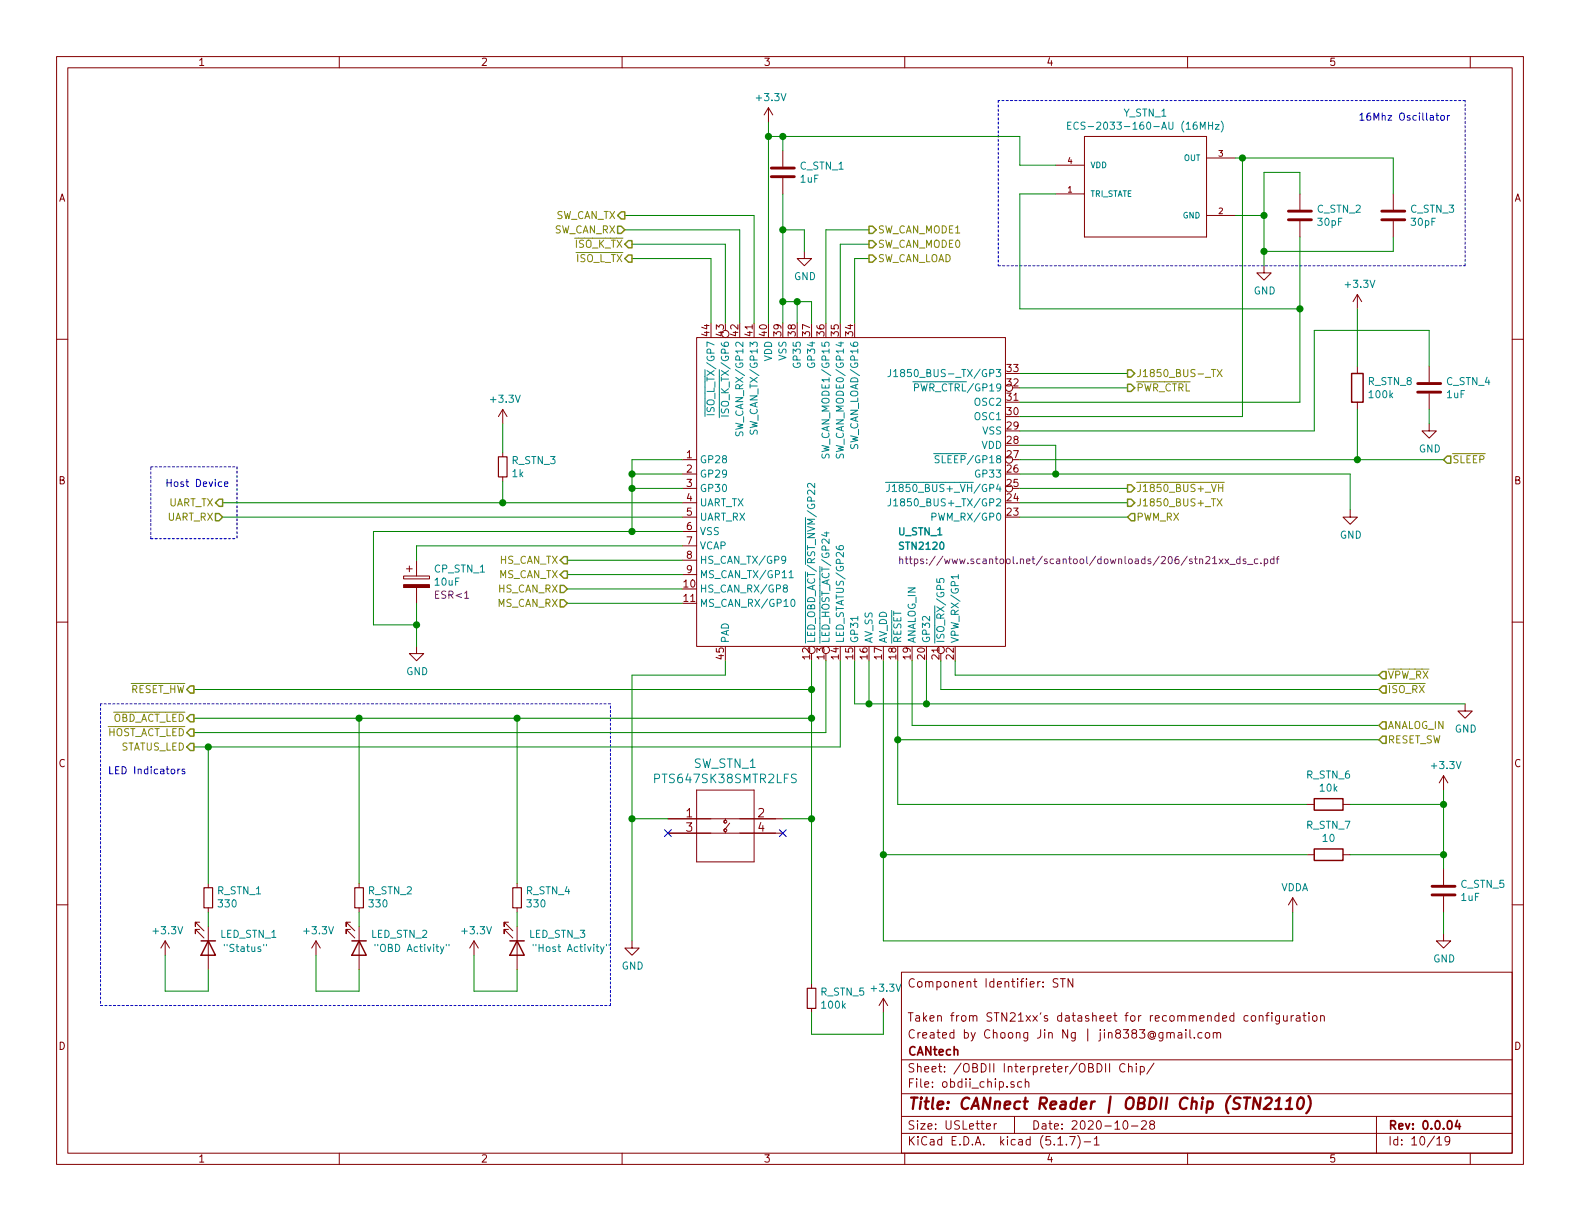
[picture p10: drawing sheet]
<svg xmlns="http://www.w3.org/2000/svg" width="279mm" height="216mm" viewBox="0 0 279 216" stroke-linecap="round" stroke-linejoin="round" font-family="sans-serif">
<g fill="none" stroke="#840000" stroke-width=".18">
<path d="M10 10h259.4v195.9h-259.4zM12 12h255.4v191.9h-255.4zM60 10v2M110 10v2M135.9 19.1l-.8 1.2M135.9 19.1v2.5M135.9 19.1l.8 1.2M160 10v2M210 10v2M260 10v2M138.4 26.7v2.8M138.4 31.5v2.8"/>
<path d="M186.7 34.3h5.1M186.7 29.2h5.1M191.8 24.1h21.6v17.8h-21.6zM213.4 38.1h5M213.4 27.9h5M229.9 34.3v2.8M229.9 39.1v2.8M246.4 34.3v2.8M246.4 39.1v2.8M10 60h2M123.2 59.7h54.6v54.6h-54.6zM142.2 44.5v1.2h1.3l-1.3 1.3-1.2-1.3h1.2"/>
<path d="M223.5 47v1.3h1.3l-1.3 1.2-1.3-1.2h1.3M240 52.1v2.5M240 52.1l-.7 1.2M240 52.1l.8 1.2M267.4 60h2M88.9 72.4v2.5M88.9 72.4l-.8 1.3M88.9 72.4l.8 1.3M240 64.8v1.2M240 71.1v1.3M252.7 74.9v1.3h1.3l-1.3 1.3-1.2-1.3h1.2M252.7 64.8v2.8"/>
<path d="M252.7 69.6v2.8M73.7 99.1v2.8M88.9 80v.8M88.9 84.3v.8M120.6 81.3h2.6M120.6 83.8h2.6M120.6 86.4h2.6M120.6 88.9h2.6M120.6 91.4h2.6M120.6 94h2.6M120.6 96.5h2.6M120.6 99.1h2.6"/>
<path d="M238.8 90.2v1.2h1.2l-1.2 1.3-1.3-1.3h1.3M10 110h2M71.4 101.9h4.5v.5h-4.5zM71.9 100.6h1M72.4 100.1v1M73.7 114.3v1.3h1.2l-1.2 1.2-1.3-1.2h1.3M73.7 103.9v2.8M120.6 101.6h2.6M267.4 110h2M123.2 139.7h10.1v12.7h-10.1zM255.3 137.2l-.8 1.2M255.3 137.2v2.5"/>
<path d="M255.3 137.2l.7 1.2M259.1 124.5v1.2h1.2l-1.2 1.3-1.3-1.3h1.3M10 160h2M36.8 156.2v.8M63.5 156.2v.8M91.4 156.2v.8M118.1 147.3h20.3M118.1 144.8h20.3M128.3 144.8v.2l-.3 .2v.2l.3 .1M129 145.5l-1 1.2v.2l.3 .2v.2M228.6 158.8l-.8 1.2M228.6 158.8v2.5"/>
<path d="M228.6 158.8l.8 1.2M231.1 151.1h1.3M231.1 142.2h1.3M237.5 151.1h1.3M237.5 142.2h1.3M255.3 153.7v2.8M255.3 158.5v2.8M267.4 160h2M29.2 166.4l-.8 1.2M29.2 166.4v2.5M29.2 166.4l.8 1.2M35.3 163.1h-.8v.7v-.7l1.6 1.5"/>
<path d="M35.3 164.3h-.8v.8v-.8l1.6 1.6M36.8 160.5v.8M36.8 163.8v7.7M55.9 166.4l-.8 1.2M55.9 166.4v2.5M55.9 166.4l.7 1.2M62 163.1h-.8v.7v-.7l1.5 1.5M62 164.3h-.8v.8v-.8l1.5 1.6M63.5 160.5v.8M63.5 163.8v7.7M83.8 166.4l-.7 1.2M83.8 166.4v2.5"/>
<path d="M83.8 166.4l.8 1.2M89.9 163.1h-.7v.7v-.7l1.5 1.5M89.9 164.3h-.7v.8v-.8l1.5 1.6M91.4 160.5v.8M91.4 163.8v7.7M111.8 166.4v1.2h1.2l-1.2 1.3-1.3-1.3h1.3M143.5 174v.8M143.5 178.3v.8M156.2 176.5l-.8 1.3M156.2 176.5v2.6M156.2 176.5l.8 1.3M159.4 171.9h108v32h-108z"/>
<path d="M187.1 173.1h-.6l-.3 .2 .2 .4 .6 .3v.4l-.2 .1h-.6M187.5 173.1h.9M187.9 173.1v1.4M189.7 173.1v1.4l-.8-1.4v1.4M221.3 179.7l.2-.1 .5 .1v.6l-.1 .2-.4 .1-.2-.2zM222.7 179.7h.1a.37 .37 0 0 1 .5 .1v.8M222.7 179.6v1M223.8 179.6h.6M224.4 179.1l-.3 .2v1.3M224.9 179.1v.1M224.9 179.6v1M226.3 179.6v1.2l-.3 .3-.4-.1"/>
<path d="M226.3 179.7l-.5-.1-.2 .3 .1 .6h.6M227 179.6l.1 .9 .3 .1 .2-.2M227.6 179.6v1M228.3 179.6v1M228.8 179.6l-.5 .3M229.3 179.7h.5l.1 .9M229.9 179.9l-.5 .1-.2 .2 .2 .4 .5-.1M230.4 179.6h.6M230.6 179.1v1.3l.4 .2M231.5 179.1v.1M231.5 179.6v1M232.2 179.7l.2-.1 .4 .1 .1 .6-.1 .2-.4 .1-.2-.2z"/>
<path d="M233.5 179.7h.1a.37 .37 0 0 1 .6 .1v.8M233.5 179.6v1M255.3 165.1v1.3h1.2l-1.2 1.2-1.3-1.2h1.3M159.4 197.4h108M159.4 193.4h108M159.4 187.4h108M174.4 199.2l.8-.2-.1-.2-.4-.1-.3 .2 .1 .7h.6M175.8 198.7v1M176.2 198.7l-.3 .1-.1 .2M179.3 191.3h-.4l-.2 .2 .1 .2 .5 .1v.4h-.6M179.4 197.4v3M180.7 191.3h-.5l-.2 .2v.6l.2 .2 .5-.1"/>
<path d="M181.3 191.4l.2-.1h.4v1M181.3 190.8v1.5M196.2 188.1v1.5M198.8 198.2h.3a.94 .94 0 0 1 0 1.5 .8 .8 0 0 1-.6-.7 .8 .8 0 0 1 .3-.8zM198.9 188.2a.7 .7 0 0 0-.9 .2 .7 .7 0 0 0 .1 1 .55 .55 0 0 0 .8 0M199.6 188.7l.2-.1h.4v1M199.6 188.1v1.5M200.1 199.1h1.1M200.9 188.1v.1M200.9 188.6v1M201.7 188.6h.4l.3 .2-.1 .6-.2 .2-.4-.1M201.7 188.6v1.5"/>
<path d="M201.9 198.3l.2-.1h.3l.3 .1v.3v.2l-.9 .9h.9M203.6 198.8l-.3-.3 .1-.2 .2-.1h.4l.2 .3-.1 .2-.6 .2a.48 .48 0 0 0-.1 .6l.2 .2 .5-.2a.48 .48 0 0 0-.1-.6l-.1-.1M204.1 188l-1.3 1.9M206.3 182.7l.3-.1 .3 .1 .1 .9M206.3 182.6v1M207 182.8a.36 .36 0 0 1 .3-.2 .36 .36 0 0 1 .3 .2v.8M208.4 182.7h.5l.1 .9M209 182.9l-.5 .1a.29 .29 0 0 0-.2 .3 .29 .29 0 0 0 .2 .3l.5-.1M209.7 182.1v.1M209.7 182.6v1M210.4 182.1v1.3l.2 .2M211.2 183.4v.2"/>
<path d="M212.5 182.7l-.4-.1-.3 .3 .1 .5 .2 .2 .4-.1M213.2 182.7l.2-.1 .4 .1v.7l-.2 .2-.4-.2zM214.6 182.7l.2-.1 .3 .1 .1 .9M214.6 182.6v1M215.2 182.8a.36 .36 0 0 1 .3-.2 .36 .36 0 0 1 .3 .2v.8M243.4 197.4v6.5M60 203.9v2M110 203.9v2M159.4 200.4h108M160 203.9v2M187.1 202.5h.8M188.6 202.3v.2"/>
<path d="M189.2 201h.9l-.6 1.5M190.6 200.8a1.71 1.71 0 0 1 0 2.2M191.7 201.9h1.2M193.5 201.4l.4-.4v1.5M193.5 202.5h.9M210 203.9v2M254.1 201.4l.4-.4v1.5M254.1 202.5h.8M256.4 201.6l-.1 .2a.48 .48 0 0 1-.7 0v-.7a.48 .48 0 0 1 .7 0 1.27 1.27 0 0 1-.2 1.3l-.4 .1M260 203.9v2"/>
<circle cx="128.3" cy="59.1" r=".63"/>
<circle cx="178.4" cy="68.6" r=".63"/>
<circle cx="178.4" cy="86.4" r=".63"/>
<circle cx="178.4" cy="81.3" r=".63"/>
<circle cx="143.5" cy="114.9" r=".63"/>
<circle cx="146" cy="114.9" r=".63"/>
<circle cx="166.4" cy="114.9" r=".63"/>
<circle cx="128.3" cy="146.8" r=".25"/>
<circle cx="128.3" cy="145.3" r=".25"/>
</g>
<path d="M257.7 198.1l-.3 1.1h.9M258.1 198.7v1" fill="none" stroke="#840000" stroke-width=".3"/>
<path d="M222.9 194.1l-.2 2-.9-2-.3 2M223.8 194.3l.3-.2h.5l.2 .2 .1 .4-.2 .2-1.3 1.2h1.3M225.5 196.1h1.1M225.6 194.7l.7-.6-.3 2M227.4 196.1h1.1M227.5 194.7l.7-.6-.3 2M229.7 194.3a.45 .45 0 0 1 .5-.2 .45 .45 0 0 1 .3 .4 1.15 1.15 0 0 1-.8 1.6l-.1-.1a1.5 1.5 0 0 1 .1-1.7zM231.4 193.8a2.31 2.31 0 0 1-.4 3.1" fill="none" stroke="#840000" stroke-width=".41"/>
<path d="M239 66h2v5.1h-2zM232.4 150.1h5.1v2h-5.1zM232.4 141.2h5.1v2.1h-5.1zM35.6 166.4h2.5M36.8 166.4l1.3 2.5h-2.5zM62.2 166.4h2.6M63.5 166.4l1.3 2.5h-2.6zM90.2 166.4h2.5M91.4 166.4l1.3 2.5h-2.5z" fill="none" stroke="#840000" stroke-width=".25"/>
<g fill="none" stroke="#008484" stroke-width=".18">
<path d="M188.8 22.2h.4M189.4 21.6h-.6v1.3h.6M190.7 21.7a.51 .51 0 0 0-.7 0 .51 .51 0 0 0-.1 .6 .46 .46 0 0 0 .2 .5 .46 .46 0 0 0 .6-.1M213.7 22.2h.7M214.4 21.6v1.3M214.9 22h.7l-.7 .9h.7M216 21.4a1.47 1.47 0 0 1 0 1.9M124.7 73v.6M125 73.3h1.3M127.2 72.1v1.8M127.6 73.6h1.2M130.2 76.4l-.1 .4 .1 .2h.5l.2-.6h.2l.3 .2-.1 .5"/>
<path d="M132.7 76l-.1 .5 .3 .3 .3-.1 .2-.6h.4l.1 .2v.5M157.5 65.3v.9a.39 .39 0 0 1-.5 .4M158 65.7l.4-.4v1.3M158 66.6h.7M161.7 68.5h.6l.2-.2-.1-.3-.2-.1h-.5v1.2M138.9 98.9l-.2 .2h-.4l-.1-.2 .1-.4 .2-.2h.2l.2 .3a.97 .97 0 0 1-.2 1h-.4M144.1 85.5v.8l-.7-.8h-.2l-.4 .2 .1 .5M145.4 80.3l-.1 .5 .2 .1h.3l.3-.5 .3-.1 .2 .2v.5M145.8 94.2h.8M146.2 94.1v.7l-.9-.3M147.9 96.6v.2a.79 .79 0 0 0 1.2 .2l-.1-.5h-.5l-.1 .5 .2 .2M148 80.3l-.1 .5 .1 .1h.4l.2-.5 .3-.1 .2 .2v.5"/>
<path d="M156.6 85.3h2.1M157.3 85.6v1a.39 .39 0 0 1-.5 .3M157.5 88.2v.9a.39 .39 0 0 1-.5 .4M157.8 86l.4-.4v1.3M157.8 86.9h.7M158 88.5l.4-.3v1.3M158 89.5h.7M164.8 91.4l.7-.1v-.4l-.7-.2v1.3M165.1 80.2h1.2M166.1 80.6h-.5l-.2 .1v.4l.6 .2 .1 .3-.3 .2h-.4M138.8 104l-.3-.3 .3-.3h.2l.2 .2v.3l-.6 .1-.1 .2v.3l.3 .2h.2l.2-.2v-.4l-.2-.1M139.5 101.2l.4-.3v1.3"/>
<path d="M139.5 102.2h.8M140 106.1l.2-.1a.69 .69 0 0 1 .4 .6 .69 .69 0 0 1-.4 .6l-.3-.2v-.2zM151.7 109v.7M165.7 102.3v.6l.6 .1-.2-.2 .1-.4 .6-.1 .1 .2-.1 .5M169.5 102h-1.3l.4 .3M169.5 101.6v.7M140.8 137a.68 .68 0 0 0-.8 0v.5l.7 .2 .1 .4-.3 .3-.5-.1M47.1 167v.2M78.5 167.4l-.4 1.2-.2 .1M78.9 167v.2M79.4 167v.2M106.2 167.4l.3 .8"/>
<path d="M106.8 167.4l-.4 1.2-.2 .1M107.2 167v.2M107.7 167v.2"/>
</g>
<path d="M88.1 80.8h1.6v3.5h-1.6zM36.1 157h1.5v3.5h-1.5zM62.7 157h1.6v3.5h-1.6zM90.7 157h1.5v3.5h-1.5zM142.7 174.8h1.6v3.5h-1.6z" fill="none" stroke="#840000" stroke-width=".2"/>
<path d="M136.4 31.2h4.1M136.4 29.7h4.1M227.8 38.9h4.1M227.8 37.3h4.1M244.3 38.9h4.1M244.3 37.3h4.1M250.7 69.3h4.1M250.7 67.8h4.1M253.2 158.2h4.1M253.2 156.7h4.1" fill="none" stroke="#840000" stroke-width=".51"/>
<g fill="none" stroke="#840084" stroke-width=".18">
<path d="M159.1 99l.2-.2 .3 .1v.8M159.1 98.4v1.3M160.1 98.8h.5M160.2 98.4v1.1l.4 .2M160.8 98.8h.5M161 98.4v1.1l.3 .2M161.7 98.9l.4-.1 .2 .3-.1 .5h-.5M161.7 98.8v1.3M163.3 98.9l-.3-.1-.2 .2v.2l.5 .1v.3h-.5M217.4 99.8h1M219.3 98.9l-.4-.1-.2 .3 .1 .5h.5M219.3 98.4v1.3"/>
<path d="M220.3 98.9l-.3-.1-.2 .2 .1 .2 .4 .1v.3h-.5M220.6 99.8h1M222.4 98.9l-.4-.1-.2 .3 .1 .5h.5M223 99.5v.2M223.6 98.9l.3-.1 .3 .3-.1 .5h-.5M223.6 98.8v1.3M225.3 98.9l-.4-.1-.2 .3 .1 .5h.5M225.3 98.4v1.3M225.7 98.8h.5M226.2 98.4l-.3 .2v1.1"/>
</g>
<path d="M71.4 103.4h4.5v.5h-4.5z" fill="#840000" stroke="#840000" stroke-width=".18"/>
<path d="M176.5 17.8v29.2M259.1 17.8h-82.6M176.5 47h82.6M259.1 47v-29.2M26.7 95.3h15.2M26.7 82.6h15.2M26.7 95.3v-12.7M41.9 82.6v12.7M17.8 124.5v53.3M107.9 124.5h-90.1M17.8 177.8h90.1M107.9 177.8v-53.3" fill="none" stroke="#0000c2" stroke-width=".18" stroke-dasharray=".4 .4"/>
<g fill="none" stroke="#008400" stroke-width=".18">
<path d="M110.5 38.1h22.8v19.1M135.9 24.1h44.4v5.1h6.4M135.9 21.6v35.6M138.4 24.1v2.6M138.4 34.3v22.9M186.7 34.3h-6.4v20.3h49.6M218.4 27.9h28v6.4M218.4 38.1h5.1M219.7 27.9v45.8h-39.4M229.9 34.3v-3.8h-6.4v16.5M110.5 40.6h20.3v16.6M111.8 43.2h16.5v14"/>
<path d="M111.8 45.7h13.9v11.5M138.4 40.6h3.8v3.9M138.4 53.3h5.1v3.9M141 53.3v3.9M153.7 40.6h-7.7v16.6M153.7 43.2h-5.1v14M153.7 45.7h-2.6v11.5M229.9 41.9v29.2h-49.6M240 54.6v10.2M246.4 41.9v2.6h-22.9M88.9 74.9v5.1M180.3 68.6h19.1"/>
<path d="M180.3 78.7h6.4v5.1M180.3 66h19.1M240 72.4v8.9M252.7 64.8v-6.4h-20.3v17.8h-52.1M252.7 72.4v2.5M39.4 88.9h81.2M39.4 91.4h81.2M88.9 85.1v3.8M100.3 99.1h20.3M111.8 83.8h8.8M111.8 86.4h8.8M120.6 81.3h-8.8v12.7"/>
<path d="M120.6 94h-54.6v16.5h7.7M120.6 96.5h-46.9v2.6M180.3 88.9h19.1M180.3 91.4h19.1M180.3 83.8h58.5v6.4M180.3 81.3h75M180.3 86.4h19.1M73.7 106.7v7.6M100.3 104.1h20.3M100.3 101.6h20.3M100.3 106.7h20.3M128.3 116.8v2.6h-16.5v47"/>
<path d="M143.5 116.8v57.2M146 116.8v12.7h-111.7M148.6 116.8v15.3h-114.3M151.1 116.8v7.7h108M153.7 116.8v7.7M156.2 116.8v49.6h72.4v-5.1M158.7 116.8v25.4h72.4M161.3 116.8v11.5h82.5M163.8 116.8v7.7M166.4 116.8v5.1h77.4M168.9 116.8v2.6h74.9M34.3 127h109.2"/>
<path d="M34.3 121.9h109.2M36.8 132.1v24.1M63.5 127v29.2M91.4 127v29.2M158.7 130.8h85.1M255.3 139.7v14M111.8 144.8h6.3M138.4 144.8h5.1M156.2 151.1h74.9M238.8 151.1h16.5M238.8 142.2h16.5M29.2 168.9v6.4h7.6v-3.8"/>
<path d="M36.8 161.3v2.5M55.9 168.9v6.4h7.6v-3.8M63.5 161.3v2.5M83.8 168.9v6.4h7.6v-3.8M91.4 161.3v2.5M143.5 179.1v3.8h12.7v-3.8M255.3 161.3v3.8"/>
</g>
<g fill="none" stroke="#848400" stroke-width=".25">
<path d="M109.9 37.5h.6v1.2h-.6l-.7-.6zM109.2 40h.7l.6 .6-.6 .7h-.7zM110.5 45.7l.6-.6h.7v1.3h-.7zM111.1 42.5h.7v1.3h-.7l-.6-.6zM153.7 40h.6l.6 .6-.6 .7h-.6zM153.7 42.5h.6l.6 .7-.6 .6h-.6zM153.7 45.1h.6l.6 .6-.6 .7h-.6zM199.4 65.4h.6l.7 .6-.7 .7h-.6zM199.4 67.9h.6l.7 .7-.7 .6h-.6zM38.1 90.8h.6l.7 .6-.7 .7h-.6zM38.7 88.3h.7v1.2h-.7l-.6-.6zM99.7 98.4h.6v1.3h-.6l-.6-.6z"/>
<path d="M199.4 85.7h.6l.7 .7-.7 .6h-.6zM199.4 88.3h.6l.7 .6-.7 .6h-.6zM200 90.8h.7v1.3h-.7l-.6-.7zM255.9 80.6h.6v1.3h-.6l-.6-.6zM99.1 101.6l.6-.6h.6v1.2h-.6zM99.1 103.5h.6l.6 .6-.6 .7h-.6zM99.1 106h.6l.6 .7-.6 .6h-.6zM244.5 118.7h.6v1.3h-.6l-.7-.6zM33.7 121.3h.6v1.3h-.6l-.7-.7zM33.7 131.4h.6v1.3h-.6l-.7-.6zM33.7 128.9h.6v1.3h-.6l-.7-.7zM33.7 126.4h.6v1.2h-.6l-.7-.6z"/>
<path d="M244.5 121.3h.6v1.3h-.6l-.7-.7zM244.5 127.6h.6v1.3h-.6l-.7-.6zM244.5 130.2h.6v1.2h-.6l-.7-.6z"/>
</g>
<path d="M214.2 65.3h.8M215.2 65.3l.9 1.3M216.1 65.3l-.9 1.3M215.2 85.3h1.3M215.2 88.2l.9 1.3M215.5 85.6v1.3M215.5 86.3h.7M216.1 88.2l-.9 1.3M216.2 85.6v1.3" fill="none" stroke="#848400" stroke-width=".18"/>
<path d="M242.3 20l-.4 .1a.87 .87 0 0 0 0 1.2l.5-.2v-.5l-.5-.1-.2 .2M240.5 20.3l.3-.3v1.3M240.5 21.3h.7M256.3 20.4l-.3 .3M29.5 84.8v1.2M29.5 85.4h.8M31.4 136v.8M31.8 136l-.4 .2M32.7 136h-.3l-.2 .2v.1l.5 .2v.3h-.5" fill="none" stroke="#0000c2" stroke-width=".18"/>
<g fill="#008400" stroke="#008400" stroke-width=".25">
<circle cx="111.8" cy="94" r=".51"/>
<circle cx="111.8" cy="83.8" r=".51"/>
<circle cx="111.8" cy="86.4" r=".51"/>
<circle cx="143.5" cy="144.8" r=".51"/>
<circle cx="111.8" cy="144.8" r=".51"/>
<circle cx="141" cy="53.3" r=".51"/>
<circle cx="163.8" cy="124.5" r=".51"/>
<circle cx="138.4" cy="53.3" r=".51"/>
<circle cx="135.9" cy="24.1" r=".51"/>
<circle cx="88.9" cy="88.9" r=".51"/>
<circle cx="138.4" cy="24.1" r=".51"/>
<circle cx="186.7" cy="83.8" r=".51"/>
<circle cx="138.4" cy="40.6" r=".51"/>
<circle cx="91.4" cy="127" r=".51"/>
<circle cx="219.7" cy="27.9" r=".51"/>
<circle cx="223.5" cy="44.5" r=".51"/>
<circle cx="229.9" cy="54.6" r=".51"/>
<circle cx="223.5" cy="38.1" r=".51"/>
<circle cx="143.5" cy="121.9" r=".51"/>
<circle cx="153.7" cy="124.5" r=".51"/>
<circle cx="240" cy="81.3" r=".51"/>
<circle cx="143.5" cy="127" r=".51"/>
<circle cx="158.8" cy="130.8" r=".51"/>
<circle cx="255.3" cy="142.2" r=".51"/>
<circle cx="73.7" cy="110.5" r=".51"/>
<circle cx="255.3" cy="151.1" r=".51"/>
<circle cx="156.2" cy="151.1" r=".51"/>
<circle cx="36.8" cy="132.1" r=".51"/>
<circle cx="63.5" cy="127" r=".51"/>
</g>
<path d="M117.5 146.7l1.2 1.2M118.7 146.7l-1.2 1.2M137.8 146.7l1.2 1.2M139 146.7l-1.2 1.2" fill="none" stroke="#000084" stroke-width=".18"/>
<text font-size="2.8" fill="#840000" x="160.4" y="196.2">Title: CANnect Reader | OBDII Chip (STN2110)</text>
<g font-size="2.1" fill="#008484">
<text x="122.7" y="135.8">SW_STN_1</text>
<text x="116.2" y="138.5">PTS647SK38SMTR2LFS</text>
</g>
<g font-size="2.1" fill="#840000">
<text x="121.3" y="144.5">1</text>
<text x="121.3" y="147.1">3</text>
<text x="134" y="144.5">2</text>
<text x="134" y="147.1">4</text>
<text x="160.4" y="174.6">Component Identifier: STN</text>
<text x="160.4" y="183.6">Created by Choong Jin Ng | jin8383@gmail.com</text>
<text x="160.4" y="180.6">Taken from STN21xx's datasheet for recommended configuration</text>
<text x="160.4" y="189.6">Sheet: /OBDII Interpreter/OBDII Chip/</text>
<text x="160.4" y="186.6">CANtech</text>
<text x="160.4" y="192.3">File: obdii_chip.sch</text>
<text x="160.4" y="202.5">KiCad E.D.A. kicad (5.1.7)-1</text>
<text x="160.4" y="199.7">Size: USLetter</text>
<text x="182.4" y="199.7">Date: 2020-10-28</text>
<text x="245.4" y="199.7">Rev: 0.0.04</text>
<text x="245.4" y="202.5">Id: 10/19</text>
</g>
<g font-size="1.8" fill="#840000">
<text x="35" y="11.6">1</text>
<text x="85" y="11.6">2</text>
<text x="135" y="11.6">3</text>
<text x="185" y="11.6">4</text>
<text x="235" y="11.6">5</text>
<text x="10.4" y="35.6">A</text>
<text x="267.8" y="35.6">A</text>
<text x="125.5" y="59.4" transform="rotate(-90 125.5 59.4)">44</text>
<text x="128" y="59.4" transform="rotate(-90 128 59.4)">43</text>
<text x="130.6" y="59.4" transform="rotate(-90 130.6 59.4)">42</text>
<text x="133.1" y="59.4" transform="rotate(-90 133.1 59.4)">41</text>
<text x="135.6" y="59.4" transform="rotate(-90 135.6 59.4)">40</text>
<text x="138.2" y="59.4" transform="rotate(-90 138.2 59.4)">39</text>
<text x="140.7" y="59.4" transform="rotate(-90 140.7 59.4)">38</text>
<text x="143.3" y="59.4" transform="rotate(-90 143.3 59.4)">37</text>
<text x="145.8" y="59.4" transform="rotate(-90 145.8 59.4)">36</text>
<text x="148.3" y="59.4" transform="rotate(-90 148.3 59.4)">35</text>
<text x="150.9" y="59.4" transform="rotate(-90 150.9 59.4)">34</text>
<text x="178.1" y="65.8">33</text>
<text x="178.1" y="70.9">31</text>
<text x="178.1" y="68.3">32</text>
<text x="178.1" y="75.9">29</text>
<text x="178.1" y="73.4">30</text>
<text x="121.4" y="81">1</text>
<text x="121.4" y="83.6">2</text>
<text x="178.1" y="83.6">26</text>
<text x="178.1" y="81">27</text>
<text x="178.1" y="78.5">28</text>
<text x="10.4" y="85.6">B</text>
<text x="121.4" y="86.1">3</text>
<text x="121.4" y="88.6">4</text>
<text x="178.1" y="88.6">24</text>
<text x="178.1" y="86.1">25</text>
<text x="267.8" y="85.6">B</text>
<text x="121.4" y="91.2">5</text>
<text x="121.4" y="93.7">6</text>
<text x="178.1" y="91.2">23</text>
<text x="121.4" y="96.3">7</text>
<text x="121.4" y="98.8">8</text>
<text x="121.4" y="101.3">9</text>
<text x="121" y="103.9">10</text>
<text x="121" y="106.4">11</text>
<text x="128" y="116.5" transform="rotate(-90 128 116.5)">45</text>
<text x="143.3" y="116.5" transform="rotate(-90 143.3 116.5)">12</text>
<text x="145.8" y="116.5" transform="rotate(-90 145.8 116.5)">13</text>
<text x="148.3" y="116.5" transform="rotate(-90 148.3 116.5)">14</text>
<text x="150.9" y="116.5" transform="rotate(-90 150.9 116.5)">15</text>
<text x="153.4" y="116.5" transform="rotate(-90 153.4 116.5)">16</text>
<text x="156" y="116.5" transform="rotate(-90 156 116.5)">17</text>
<text x="158.5" y="116.5" transform="rotate(-90 158.5 116.5)">18</text>
<text x="161" y="116.5" transform="rotate(-90 161 116.5)">19</text>
<text x="163.6" y="116.5" transform="rotate(-90 163.6 116.5)">20</text>
<text x="166.1" y="116.5" transform="rotate(-90 166.1 116.5)">21</text>
<text x="168.7" y="116.5" transform="rotate(-90 168.7 116.5)">22</text>
<text x="10.4" y="135.6">C</text>
<text x="267.8" y="135.6">C</text>
<text x="10.4" y="185.6">D</text>
<text x="267.8" y="185.6">D</text>
<text x="35" y="205.5">1</text>
<text x="85" y="205.5">2</text>
<text x="135" y="205.5">3</text>
<text x="185" y="205.5">4</text>
<text x="235" y="205.5">5</text>
</g>
<g font-size="1.8" fill="#008484">
<text x="133.9" y="17.9">+3.3V</text>
<text x="191.5" y="22.9">ECS-2033-160-AU (16MHz)</text>
<text x="198.7" y="20.6">Y_STN_1</text>
<text x="141.5" y="30">C_STN_1</text>
<text x="141.6" y="32.3">1uF</text>
<text x="232.9" y="37.6">C_STN_2</text>
<text x="233.1" y="39.9">30pF</text>
<text x="249.5" y="37.6">C_STN_3</text>
<text x="249.6" y="39.9">30pF</text>
<text x="140.4" y="49.5">GND</text>
<text x="221.7" y="52.1">GND</text>
<text x="238.1" y="50.9">+3.3V</text>
<text x="136.5" y="63.9" transform="rotate(-90 136.5 63.9)">VDD</text>
<text x="139.1" y="63.7" transform="rotate(-90 139.1 63.7)">VSS</text>
<text x="141.6" y="64.7" transform="rotate(-90 141.6 64.7)">GP35</text>
<text x="144.1" y="64.7" transform="rotate(-90 144.1 64.7)">GP34</text>
<text x="86.9" y="71.2">+3.3V</text>
<text x="159.8" y="66.7">J1850_BUS-_TX/GP3</text>
<text x="162.5" y="69.2">PWR_CTRL/GP19</text>
<text x="172.5" y="71.8">OSC2</text>
<text x="242" y="68.1">R_STN_8</text>
<text x="242.2" y="70.4">100k</text>
<text x="255.8" y="68.1">C_STN_4</text>
<text x="255.9" y="70.4">1uF</text>
<text x="126.4" y="72.6" transform="rotate(-90 126.4 72.6)">ISO_L_TX/GP7</text>
<text x="128.9" y="72.8" transform="rotate(-90 128.9 72.8)">ISO_K_TX/GP6</text>
<text x="131.4" y="76.3" transform="rotate(-90 131.4 76.3)">SW_CAN_RX/GP12</text>
<text x="134" y="76.1" transform="rotate(-90 134 76.1)">SW_CAN_TX/GP13</text>
<text x="172.5" y="74.3">OSC1</text>
<text x="173.8" y="76.8">VSS</text>
<text x="90.6" y="82.1">R_STN_3</text>
<text x="123.7" y="81.9">GP28</text>
<text x="146.7" y="80.2" transform="rotate(-90 146.7 80.2)">SW_CAN_MODE1/GP15</text>
<text x="149.2" y="80.2" transform="rotate(-90 149.2 80.2)">SW_CAN_MODE0/GP14</text>
<text x="151.8" y="78.9" transform="rotate(-90 151.8 78.9)">SW_CAN_LOAD/GP16</text>
<text x="166.5" y="81.9">SLEEP/GP18</text>
<text x="173.6" y="79.4">VDD</text>
<text x="250.9" y="80">GND</text>
<text x="90.6" y="84.4">1k</text>
<text x="123.7" y="84.5">GP29</text>
<text x="123.7" y="87">GP30</text>
<text x="123.7" y="89.5">UART_TX</text>
<text x="159.2" y="87">J1850_BUS+_VH/GP4</text>
<text x="159.4" y="89.5">J1850_BUS+_TX/GP2</text>
<text x="172.8" y="84.5">GP33</text>
<text x="123.7" y="92.1">UART_RX</text>
<text x="123.7" y="94.6">VSS</text>
<text x="158.9" y="94.7">U_STN_1</text>
<text x="165.5" y="92.1">PWM_RX/GP0</text>
<text x="236.9" y="95.2">GND</text>
<text x="76.9" y="101.2">CP_STN_1</text>
<text x="123.7" y="97.2">VCAP</text>
<text x="123.7" y="99.7">HS_CAN_TX/GP9</text>
<text x="159.3" y="97.2">STN2120</text>
<text x="77" y="103.6">10uF</text>
<text x="123.7" y="104.8">HS_CAN_RX/GP8</text>
<text x="123.7" y="107.3">MS_CAN_RX/GP10</text>
<text x="123.7" y="102.2">MS_CAN_TX/GP11</text>
<text x="128.9" y="113.8" transform="rotate(-90 128.9 113.8)">PAD</text>
<text x="144.1" y="113.8" transform="rotate(-90 144.1 113.8)">LED_OBD_ACT/RST_NVM/GP22</text>
<text x="146.7" y="113.8" transform="rotate(-90 146.7 113.8)">LED_HOST_ACT/GP24</text>
<text x="149.2" y="113.8" transform="rotate(-90 149.2 113.8)">LED_STATUS/GP26</text>
<text x="151.8" y="113.8" transform="rotate(-90 151.8 113.8)">GP31</text>
<text x="154.3" y="113.8" transform="rotate(-90 154.3 113.8)">AV_SS</text>
<text x="156.8" y="113.8" transform="rotate(-90 156.8 113.8)">AV_DD</text>
<text x="159.4" y="113.8" transform="rotate(-90 159.4 113.8)">RESET</text>
<text x="161.9" y="113.8" transform="rotate(-90 161.9 113.8)">ANALOG_IN</text>
<text x="164.5" y="113.8" transform="rotate(-90 164.5 113.8)">GP32</text>
<text x="167" y="113.8" transform="rotate(-90 167 113.8)">ISO_RX/GP5</text>
<text x="169.5" y="113.8" transform="rotate(-90 169.5 113.8)">VPW_RX/GP1</text>
<text x="71.8" y="119.4">GND</text>
<text x="257.3" y="129.5">GND</text>
<text x="231.1" y="137.7">R_STN_6</text>
<text x="253.3" y="136">+3.3V</text>
<text x="233.5" y="140">10k</text>
<text x="231.1" y="146.6">R_STN_7</text>
<text x="234" y="148.9">10</text>
<text x="38.5" y="158.1">R_STN_1</text>
<text x="38.7" y="160.5">330</text>
<text x="65.2" y="158.1">R_STN_2</text>
<text x="65.4" y="160.5">330</text>
<text x="93.1" y="158.1">R_STN_4</text>
<text x="93.3" y="160.5">330</text>
<text x="226.5" y="157.6">VDDA</text>
<text x="258.3" y="157">C_STN_5</text>
<text x="258.4" y="159.3">1uF</text>
<text x="27.3" y="165.2">+3.3V</text>
<text x="39" y="165.8">LED_STN_1</text>
<text x="53.9" y="165.2">+3.3V</text>
<text x="65.7" y="165.8">LED_STN_2</text>
<text x="81.9" y="165.2">+3.3V</text>
<text x="93.6" y="165.8">LED_STN_3</text>
<text x="39.9" y="168.3">&quot;Status&quot;</text>
<text x="66.6" y="168.3">&quot;OBD Activity&quot;</text>
<text x="94.8" y="168.3">&quot;Host Activity&quot;</text>
<text x="109.9" y="171.4">GND</text>
<text x="253.4" y="170.2">GND</text>
<text x="145.2" y="176">R_STN_5</text>
<text x="145.4" y="178.4">100k</text>
<text x="154.3" y="175.4">+3.3V</text>
</g>
<g font-size="1.8" fill="#0000c2">
<text x="242.5" y="21.3">16Mhz Oscillator</text>
<text x="30.5" y="86.1">Host Device</text>
<text x="19" y="136.9">LED Indicators</text>
</g>
<g font-size="1.8" fill="#848400">
<text x="97.9" y="41.3">SW_CAN_RX</text>
<text x="98.1" y="38.7">SW_CAN_TX</text>
<text x="155.2" y="41.3">SW_CAN_MODE1</text>
<text x="101.7" y="43.8">ISO_K_TX</text>
<text x="101.9" y="46.4">ISO_L_TX</text>
<text x="155.2" y="43.8">SW_CAN_MODE0</text>
<text x="155.2" y="46.4">SW_CAN_LOAD</text>
<text x="200.9" y="66.7">J1850_BUS-_TX</text>
<text x="200.9" y="69.2">PWR_CTRL</text>
<text x="256.8" y="81.9">SLEEP</text>
<text x="29.7" y="89.5">UART_TX</text>
<text x="200.9" y="87">J1850_BUS+_VH</text>
<text x="200.9" y="89.5">J1850_BUS+_TX</text>
<text x="29.5" y="92.1">UART_RX</text>
<text x="200.9" y="92.1">PWM_RX</text>
<text x="88.3" y="99.7">HS_CAN_TX</text>
<text x="87.9" y="107.3">MS_CAN_RX</text>
<text x="88.1" y="102.2">MS_CAN_TX</text>
<text x="88.1" y="104.8">HS_CAN_RX</text>
<text x="22.9" y="122.6">RESET_HW</text>
<text x="245.4" y="120">VPW_RX</text>
<text x="245.4" y="122.6">ISO_RX</text>
<text x="18.7" y="130.2">HOST_ACT_LED</text>
<text x="19.7" y="127.6">OBD_ACT_LED</text>
<text x="245.4" y="128.9">ANALOG_IN</text>
<text x="245.4" y="131.4">RESET_SW</text>
<text x="21.2" y="132.7">STATUS_LED</text>
</g>
<g font-size="1.8" fill="#840084">
<text x="164" y="99.7">https://www.scantool.net/scantool/downloads/206/stn21xx_ds_c.pdf</text>
<text x="77.1" y="105.9">ESR&lt;1</text>
</g>
<g font-size="1.4" fill="#840000">
<text x="188.8" y="29">4</text>
<text x="215.5" y="27.7">3</text>
<text x="188.8" y="34">1</text>
<text x="215.5" y="37.8">2</text>
</g>
<g font-size="1.4" fill="#008484">
<text x="192.8" y="29.7">VDD</text>
<text x="209.3" y="28.4">OUT</text>
<text x="192.8" y="34.8">TRI_STATE</text>
<text x="209.2" y="38.6">GND</text>
</g>
</svg>
